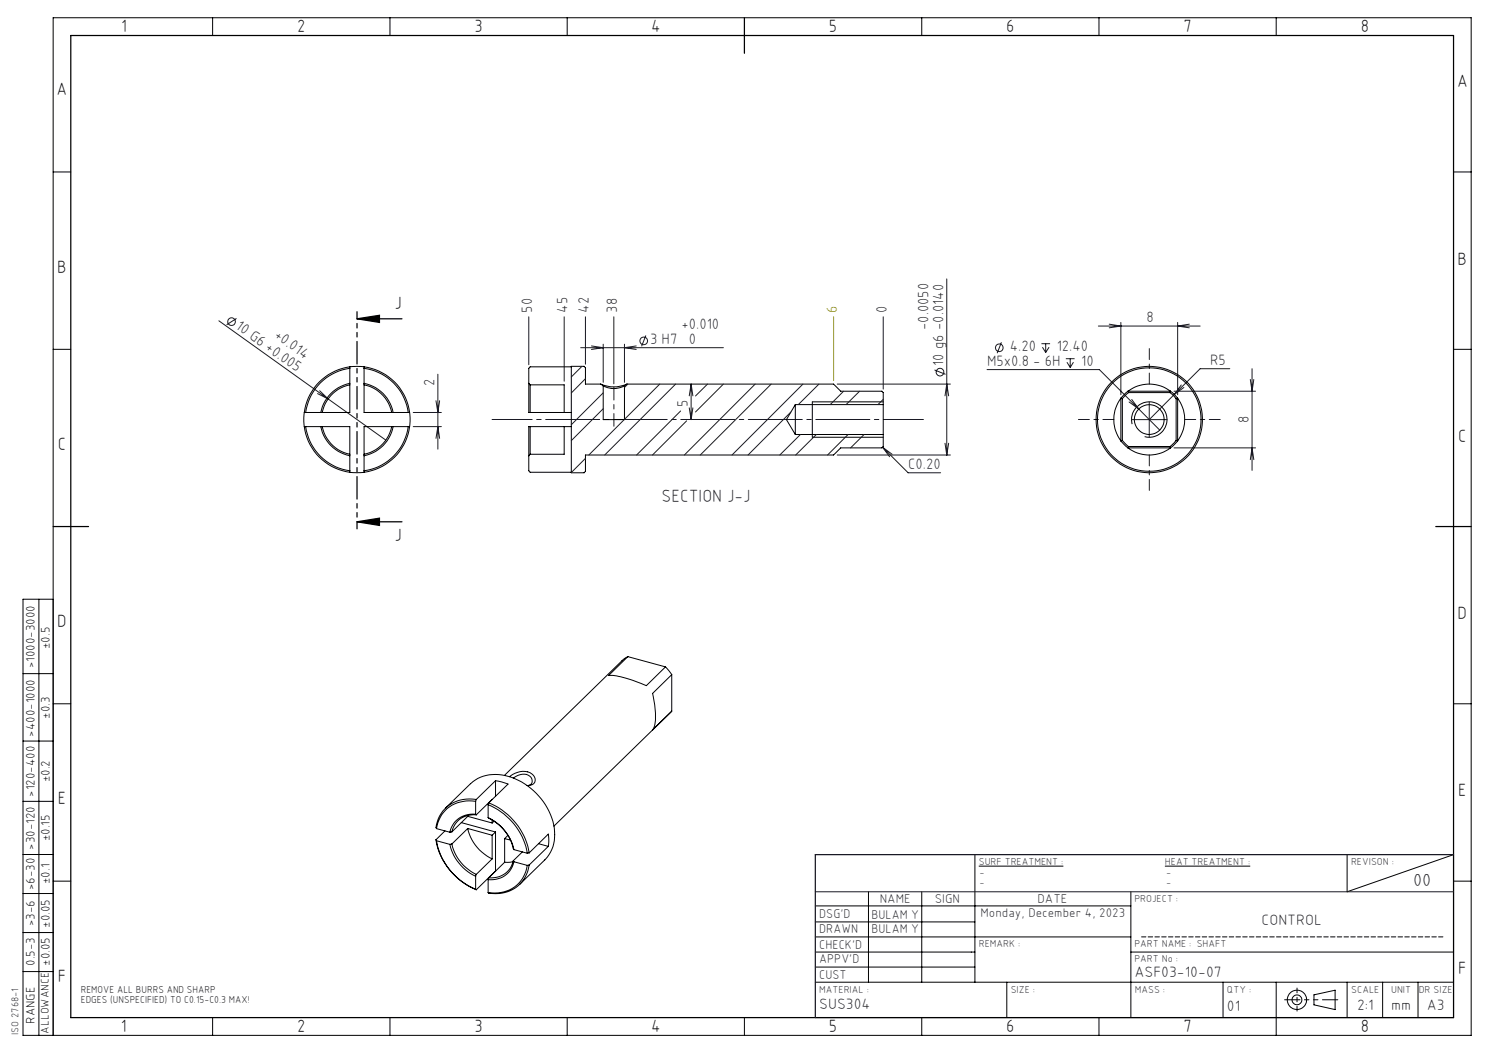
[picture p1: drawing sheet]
<svg xmlns="http://www.w3.org/2000/svg" width="420mm" height="297mm" viewBox="0 0 420 297" stroke-linecap="round" stroke-linejoin="round" font-family="sans-serif">
<g fill="none" stroke="#191924" stroke-width=".28">
<path d="M267.1 78.7v49.6M61.7 90.5l47.1 33.6M66.7 89.8l-2.8 1.8M149.2 89.4v13.5M159.1 89.4v18.1M163.8 98.1h40.2M165.1 89.4v13.3M166.8 97.6l3.3 .5-3.3 .5M170.1 97.1v10.7M173.1 89.4v18.9M176.1 97.1v10.7M179.5 97.6l-3.4 .5 3.4 .5"/>
<path d="M182.2 94.6l-1.2 3.1M249.1 89.4v20.3M282.5 96.6l-1.2 3M293.8 96.9h2.4M294 97.9l1 1.5M295 96.9v2.5M295.9 97.9l-.9 1.5M309.8 92h28.7M312.9 91.4l3.3 .6-3.3 .5M316.2 90.9v20.4M332.2 90.9v20.4M335.5 91.4l-3.3 .6 3.3 .5"/>
<path d="M90.2 110.2l2.4 2.3-3-1.5M116.6 116.3h7.9M123 113l.5 3.3 .5-3.3M123.5 105.5v21.2M164.1 103.3l-3 3M165.1 106.8l-4 4M170.1 110.8l-9 9M170.1 115.3l-9 9M176.1 118.4l-10 9.9M177.1 108.3l-1 1M186.1 108.3l-10 10M190.6 108.3l-20 20"/>
<path d="M192 115.9l-12.4 12.4M193.7 118.7l-9.7 9.6M194.4 115l.5 3.4M194.9 108.3v10.1M194.9 108.3l.5 3.4M194.9 108.3l-.5 3.4M195.4 115l-.5 3.4M199.6 108.3l-3.4 3.4M204 108.3l-7.8 7.9M213 108.3l-20 20M217.5 108.3l-20 20M223.1 116.2l-12.1 12.1"/>
<path d="M226.5 108.3l-20 20M231 108.3l-5.8 5.8M236.1 108.3h32M237.9 110.3l-3.7 3.8M242.5 110.3l-3.8 3.8M249.1 112.6l-1.5 1.5M263.6 104.3l3.1 1.3M266.6 111.7l.5-3.4 .5 3.4M278.4 104.2h31.7l11.1 11.2M300.6 101.2h2.5M301 102.2l.9 1.4M301.9 101.2v2.4"/>
<path d="M302.8 102.2l-.9 1.4M318.5 113.4l2.7 2M319.2 118.4h10M319.2 112.7l2 2.7M321.2 115.4l5.9 5.9M324.2 113.3v10M331.2 110.3h23M331.2 111.3l-7 7.1M333.2 108.6l-2 2.7M333.9 109.3l-2.7 2M346.9 104h-8.4l-7.3 7.3M352.7 107l.5 3.3 .5-3.3"/>
<path d="M353.2 104v28.7M116.6 120.3h7.9M123 123.6l.5-3.3 .5 3.3M165.1 129.3l-4 4M225.8 122.6l-5.8 5.7M230.3 122.6l-5.9 5.7M236.1 128.3h32M239.2 122.6l-5.8 5.7M243.7 122.6l-3.8 3.7M249 126.1l2.6 2M249 126.1l1.9 2.7M249 126.1l7.2 7.2h9.1"/>
<path d="M266.6 125l.5 3.3M267.6 125l-.5 3.3M331.2 126.3h23M352.7 129.6l.5-3.3 .5 3.3M230 251.5h180"/>
<circle cx="65.3" cy="90.7" r="1.07"/>
<circle cx="181.6" cy="96.1" r="1.08"/>
<circle cx="281.9" cy="98.1" r="1.08"/>
<circle cx="265.1" cy="105" r="1.08"/>
</g>
<g fill="none" stroke="#000" stroke-width=".28">
<path d="M60 5v5M110 5v5M160 5v5M260 5v5M310 5v5M360 5v5M15 48.5h5M410 48.5h5M15 98.5h5M410 98.5h5M85.8 116.3l-.1 1.5 .1 2.5M98.7 108.1a10.4 10.4 0 0 0-8.2 8.2"/>
<path d="M98.7 103.9a14.5 14.5 0 0 0-12.5 12.4M98.7 103.5a15 15 0 0 0-12.9 12.8M98.7 108.5a10 10 0 0 0-7.8 7.8M98.7 103.5l2-.2 2 .2M98.7 103.5v12.8h-12.9M102.7 108.1a10.3 10.3 0 0 1 8.2 8.2M102.7 103.9a14.5 14.5 0 0 1 12.4 12.4M102.7 108.5a10 10 0 0 1 7.8 7.8M102.7 103.5a15 15 0 0 1 12.8 12.8M102.7 103.5v12.8h12.8M115.5 116.3l.2 1.5-.2 2.5M149.2 108.1v8.2h11.9"/>
<path d="M149.2 108.1l.3 .4M149.5 108.5v7.8M149.5 108.5h9.6v7.8M161.1 103.5h-11.6l-.3 .4v4.2M169.4 108.3l.7 .5M169.4 108.3a9.2 9.2 0 0 0 7.4 0M169.4 108.3h-4.3v-4.6l-.4-.4h-3.6v30h3.6l.4-.4v-4.6h70l2-2h11.6l.4-.4v-3.3M170.1 108.8a6.2 6.2 0 0 0 6 0M170.1 108.8v9.6h6v-9.6M176.8 108.3l-.7 .5M176.8 108.3h58.3l2 2h11.6l.4 .4v3.4M224.3 114.1v8.5"/>
<path d="M224.3 114.1h24.8M224.3 114.1l-2.5 4.3 2.5 4.2M249.1 114.1v8.5M249.1 113.3h-20v10h20M316.2 112.3a10.1 10.1 0 0 0 0 12.1M316.2 112.3l.4 .2M316.2 112.3v12.1M316.6 112.5v11.7M318.2 110.3l-2 2M318.2 110.3a9.9 9.9 0 0 1 12 0M318.2 110.3h12M318.2 110.3l.1 .4"/>
<path d="M318.3 110.7l-1.7 1.8M318.3 110.7h11.7M319.3 119.6a5 5 0 0 1 4.4-6.3 5 5 0 0 1 5.4 5.5 5 5 0 0 1-6.2 4.4M330 110.7l1.8 1.8M330.2 110.3l2 2M330.2 110.3l-.2 .4M331.8 112.5v11.7M332.2 112.3a10.1 10.1 0 0 1 0 12.1M332.2 112.3v12.1M332.2 112.3l-.4 .2M85.8 120.3a15 15 0 0 0 12.9 12.9M85.8 120.3h12.9v12.9"/>
<path d="M86.2 120.3a14.5 14.5 0 0 0 12.5 12.5M90.5 120.3a10.4 10.4 0 0 0 8.2 8.2M90.9 120.3a10 10 0 0 0 7.8 7.8M98.7 133.2l2 .1 2-.1M110.5 120.3a10 10 0 0 1-7.8 7.8M110.9 120.3a10.3 10.3 0 0 1-8.2 8.2M115.1 120.3a14.5 14.5 0 0 1-12.4 12.5M115.5 120.3a15 15 0 0 1-12.8 12.9M115.5 120.3h-12.8v12.9M149.2 128.5v4.3l.3 .4h11.6M149.5 120.3v7.8M149.5 128.1l-.3 .4"/>
<path d="M159.1 120.3v7.8h-9.6M161.1 120.3h-11.9v8.2M224.3 122.6h24.8M316.2 124.4l2 1.9M316.6 124.2l1.7 1.7M316.6 124.2l-.4 .2M318.2 126.3a9.9 9.9 0 0 0 12 0M318.2 126.3h12M318.3 125.9h11.7M318.3 125.9l-.1 .4M330 125.9l.2 .4M331.8 124.2l-1.8 1.7"/>
<path d="M331.8 124.2l.4 .2M332.2 124.4l-2 1.9M11 169v123M15 169h-8.5v123h408.5v-287h-400v287M6.5 190h8.5M15 198.5h5M177.1 185.2l-1.4 .9-33.4 32.6M177.1 185.2l-5.4 5.3a27.7 27.7 0 0 1 10.6 2.9l5.4-5.3M177.1 185.2l10.6 2.9M187.7 188.1l1.8 2.2M189.5 190.3l-5.4 5.3 .7 4.8a8.9 8.9 0 0 1-.7 5.5M189.5 190.3v10.3"/>
<path d="M410 198.5h5M6.5 209h8.5M143.7 219.1a5.4 5.4 0 0 1 6.3-.8 1.74 1.74 0 0 1 .9 2.1 1.74 1.74 0 0 1-1.9 1.2h-.3M144.8 219.5a3.4 3.4 0 0 1 5.2 .2 1.32 1.32 0 0 1-1 1.9M189.5 200.6l-33.3 32.4M189.5 200.6l-.1 .1M6.5 226h8.5M123 236.9a18.6 18.6 0 0 0 11.3 14.1M123 236.9l.1 .2M123.1 237.1a18.4 18.4 0 0 0 11.1 13.7M123.1 233.7l3.8 1M123.1 237.1l3.8 1.1"/>
<path d="M125.5 234.3l-2.5 2.6M125.6 228l7.1-7a11.3 11.3 0 0 1 12.6-1.3 18.2 18.2 0 0 1 11.2 15.7 9.8 9.8 0 0 1-2.8 7.1l-7.1 6.9M126.9 238.2a13.3 13.3 0 0 0 7.3 9M127.5 238.1a12.5 12.5 0 0 0 6.8 8.5M127.5 234.6l-.6 .1M127.5 238.1l-.6 .1M130.1 232l9.7 2.7M131.9 233.7a12.5 12.5 0 0 0 6.9 8.5M131.9 230.3l-4.4 4.3M131.9 233.7l6.9 1.9M131.9 233.7l-4.4 4.4M131.9 230.3l6.9 1.8"/>
<path d="M132 230l-.1 .3M134.2 226a9.2 9.2 0 0 0-11.1 7.7M134.2 229.7a6.5 6.5 0 0 0-7.3 5M134.2 229.7l.1 .1M134.2 226v3.7M134.3 225.5a9.4 9.4 0 0 0-11.3 7.9l.1 .3M134.3 229.8a6.1 6.1 0 0 0-6.8 4.8M134.3 225.5l-.1 .5M137.7 227a18.2 18.2 0 0 1 11 13.7M137.7 227l.2-.6a18.8 18.8 0 0 1 11.4 14.2M137.7 230.6a13.2 13.2 0 0 1 7.3 9M137.7 230.6a13.7 13.7 0 0 1 7.3 9"/>
<path d="M137.7 227v3.6M138.8 225.5h.1M138.8 231.3v.8M138.8 235.6v6.6M139.3 231.6l-.5 .5M139.8 220.2l3.5 1-9 8.6M139.8 220.2l-5.5 5.3M139.8 220.2v4.4M139.8 234.7v11M139.8 234.7l-1 .9M142.3 236.5l1.7 .5M142.3 236.5v6.7"/>
<path d="M143.3 235.6l-1 .9M145 239.6l3.7 1.1M151.9 238l2.8 .7M154.7 238.7l.1-1.2-.1-2.2-5.4 5.3M154.7 238.7l-5.4 5.3M6.5 241h8.5M6.5 252h8.5M15 248.5h5M134.2 247.2v3.6M134.2 250.8l.1 .2M134.3 246.6l-.1 .6M137.7 248.1v3.7"/>
<path d="M137.9 247.6l-.2 .5M138.8 242.2l-4.5 4.4M139.8 245.7l-5.5 5.3M139.8 245.7h.1M142.3 243.2l-4.4 4.4M144.7 243l-2.4 .2M144.8 242.8a6.2 6.2 0 0 1-6.9 4.8M144.8 242.8l.2 .3M145 243.1a6.4 6.4 0 0 1-7.3 5M145 243.1l3.7 1M147.4 240.3l-2.6 2.5M148.7 244.1a9.2 9.2 0 0 1-11 7.7"/>
<path d="M149.3 244a9.2 9.2 0 0 1-11.6 7.8M149.3 240.6l-.6 .1M149.3 244l-.6 .1M230 255.5h89M245 251.5v25.5M260 251.5v25.5M275 241v36M276.1 244.3h23.8M319 251.5v35.5M328.6 244.3h24.1M380 241v10.5l30-10.5v46h-180M410 248.5h5"/>
<path d="M6.5 274h8.5M6.5 263h8.5M230 268.5h45M230 277h180M230 272.8h45M230 260h45M230 264.3h89M284 277v10M319 268.5h91M345 277v10M360 277v15M380 277v10"/>
<path d="M390 277v10M400 277v10M60 287v5M110 287v5M160 287v5M210 287v5M260 287v5M310 287v5M370.6 280.6l6-1.3v5.5l-6-1.4z"/>
<circle cx="324.2" cy="118.3" r="14.6"/>
<circle cx="324.2" cy="118.3" r="4.2"/>
<circle cx="324.2" cy="118.3" r="15"/>
<circle cx="365.8" cy="282" r="1.38"/>
<circle cx="365.8" cy="282" r="2.72"/>
</g>
<path d="M20 10h390v277h-390zM210 5v10M100.7 89.9l6.3-1v2zM100.7 89.9h12.7M15 148.5h10M100.7 147.2l6.3-1v2zM100.7 147.2h12.7M405 148.5h10" fill="none" stroke="#000" stroke-width=".35"/>
<path d="M100.7 87.9v61.3" fill="none" stroke="#000" stroke-width=".35" stroke-dasharray="6.3 1.3 1.3 1.3 1.3 1.3" stroke-dashoffset="4.3"/>
<path d="M173.2 109.2v11" fill="none" stroke="#191924" stroke-width=".28" stroke-dasharray="15.2 1.3 1.3 1.3" stroke-dashoffset="11.7"/>
<path d="M138.8 118.3h121.7" fill="none" stroke="#191924" stroke-width=".28" stroke-dasharray="15.2 1.3 1.3 1.3" stroke-dashoffset="3.9"/>
<path d="M365.9 278.7v6.5" fill="none" stroke="#000" stroke-width=".28" stroke-dasharray="15.2 1.3 1.3 1.3" stroke-dashoffset="13.9"/>
<path d="M407 264.3h-85" fill="none" stroke="#000" stroke-width=".28" stroke-dasharray="1.3 .6"/>
<path d="M377.4 282h-15.1" fill="none" stroke="#000" stroke-width=".28" stroke-dasharray="6.3 1.3 1.3 1.3 1.3 1.3" stroke-dashoffset="2"/>
<path d="M235.1 89.4v17.9" fill="none" stroke="#808000" stroke-width=".28"/>
<path d="M410 241h-180v46" fill="none" stroke="#191924" stroke-width=".35"/>
<path d="M314.2 118.3h-10M324.2 108.3v-10M334.2 118.3h10M324.2 128.3v10" fill="none" stroke="#191924" stroke-width=".28" stroke-dasharray="15.2 1.3 1.3 1.3" stroke-dashoffset="12.1"/>
<path d="M100.7 89.9l6.3-1v2zM100.7 147.2l6.3-1v2z" fill="#000"/>
<g font-size="5">
<text x="34.2" y="9.1">1</text>
<text x="83.8" y="9.1">2</text>
<text x="133.8" y="9.1">3</text>
<text x="183.7" y="9.1">4</text>
<text x="233.8" y="9.1">5</text>
<text x="283.8" y="9.1">6</text>
<text x="333.8" y="9.1">7</text>
<text x="383.8" y="9.1">8</text>
<text x="16" y="26.9">A</text>
<text x="411" y="24.6">A</text>
<text x="16.2" y="76.9">B</text>
<text x="411.2" y="74.6">B</text>
<text x="111.3" y="87.3">J</text>
<text x="411.3" y="124.6">C</text>
<text x="16.3" y="126.9">C</text>
<text x="111.3" y="152.5">J</text>
<text x="16.2" y="176.9">D</text>
<text x="411.2" y="174.6">D</text>
<text x="16.3" y="226.9">E</text>
<text x="411.3" y="224.6">E</text>
<text x="411.3" y="274.6">F</text>
<text x="16.3" y="276.9">F</text>
<text x="34.1" y="291.1">1</text>
<text x="83.8" y="291.1">2</text>
<text x="133.8" y="291.1">3</text>
<text x="183.7" y="291.2">4</text>
<text x="233.8" y="291.1">5</text>
<text x="283.8" y="291.1">6</text>
<text x="333.8" y="291.2">7</text>
<text x="383.8" y="291.2">8</text>
</g>
<text font-size="5" fill="#191924" x="186.6" y="141.5">SECTION J-J</text>
<text font-size="4.9" fill="#191924" x="398.6" y="249.9">00</text>
<g font-size="4.2" fill="#191924">
<text x="150.1" y="88.1" transform="rotate(-90 150.1 88.1)">50</text>
<text x="160.1" y="88.1" transform="rotate(-90 160.1 88.1)">45</text>
<text x="166.1" y="88.1" transform="rotate(-90 166.1 88.1)">42</text>
<text x="174.1" y="88.1" transform="rotate(-90 174.1 88.1)">38</text>
<text x="250.1" y="88.1" transform="rotate(-90 250.1 88.1)">0</text>
<text x="66.2" y="92.5" transform="rotate(36 66.2 92.5)">10 G6 +0.005</text>
<text x="77.1" y="95.1" transform="rotate(36 77.1 95.1)">+0.014</text>
<text x="192.2" y="92.8">+0.010</text>
<text x="261.9" y="93.1" transform="rotate(-90 261.9 93.1)">-0.0050</text>
<text x="323.4" y="91">8</text>
<text x="183.4" y="97.1">3 H7</text>
<text x="194.3" y="97.1">0</text>
<text x="284.8" y="99">4.20</text>
<text x="298.1" y="99">12.40</text>
<text x="266.1" y="103.2" transform="rotate(-90 266.1 103.2)">10 g6 -0.0140</text>
<text x="278.4" y="103.3">M5x0.8 - 6H</text>
<text x="305" y="103.3">10</text>
<text x="341.3" y="103">R5</text>
<text x="122.5" y="108.8" transform="rotate(-90 122.5 108.8)">2</text>
<text x="194" y="114.7" transform="rotate(-90 194 114.7)">5</text>
<text x="352.2" y="119.2" transform="rotate(-90 352.2 119.2)">8</text>
<text x="256.2" y="132.4">C0.20</text>
<text x="355.9" y="260.8">CONTROL</text>
<text x="320" y="275.6">ASF03-10-07</text>
<text x="231.1" y="284.6">SUS304</text>
<text x="346.1" y="285">01</text>
<text x="382.8" y="284.8">2:1</text>
<text x="392.4" y="284.8">mm</text>
<text x="402.5" y="284.8">A3</text>
</g>
<text font-size="4.2" fill="#808000" x="236.1" y="88.1" transform="rotate(-90 236.1 88.1)">6</text>
<g font-size="3.6" fill="#191924">
<text x="248.1" y="254.6">NAME</text>
<text x="263.7" y="254.6">SIGN</text>
<text x="292.6" y="254.6">DATE</text>
<text x="231.1" y="258.9">DSG'D</text>
<text x="231.1" y="263.3">DRAWN</text>
<text x="245.8" y="263.3">BULAM Y</text>
<text x="245.8" y="259.3">BULAM Y</text>
<text x="231.1" y="267.5">CHECK'D</text>
<text x="231.1" y="271.6">APPV'D</text>
<text x="231.1" y="276">CUST</text>
</g>
<g font-size="3.5">
<text x="14.1" y="183.1" transform="rotate(-90 14.1 183.1)">±0.5</text>
<text x="9.8" y="188.5" transform="rotate(-90 9.8 188.5)">&gt;1000-3000</text>
<text x="14.1" y="202.8" transform="rotate(-90 14.1 202.8)">±0.3</text>
<text x="9.8" y="207.8" transform="rotate(-90 9.8 207.8)">&gt;400-1000</text>
<text x="14.1" y="220.7" transform="rotate(-90 14.1 220.7)">±0.2</text>
<text x="9.8" y="224.7" transform="rotate(-90 9.8 224.7)">&gt;120-400</text>
<text x="9.8" y="239.7" transform="rotate(-90 9.8 239.7)">&gt;30-120</text>
<text x="14.1" y="237.3" transform="rotate(-90 14.1 237.3)">±0.15</text>
<text x="9.8" y="251" transform="rotate(-90 9.8 251)">&gt;6-30</text>
<text x="14.1" y="249.3" transform="rotate(-90 14.1 249.3)">±0.1</text>
<text x="9.8" y="261.3" transform="rotate(-90 9.8 261.3)">&gt;3-6</text>
<text x="14.1" y="261.7" transform="rotate(-90 14.1 261.7)">±0.05</text>
<text x="9.8" y="272.4" transform="rotate(-90 9.8 272.4)">0.5-3</text>
<text x="14.1" y="272.4" transform="rotate(-90 14.1 272.4)">±0.05</text>
<text x="9.8" y="288.7" transform="rotate(-90 9.8 288.7)">RANGE</text>
</g>
<text font-size="3.5" fill="#191924" x="276.6" y="258.5">Monday, December 4, 2023</text>
<text font-size="3.2" x="13.8" y="291.5" transform="rotate(-90 13.8 291.5)">ALLOWANCE</text>
<g font-size="2.8" fill="#191924">
<text x="276.1" y="244">SURF TREATMENT :</text>
<text x="328.6" y="244">HEAT TREATMENT :</text>
<text x="381.1" y="244">REVISON :</text>
<text x="276.3" y="250">-</text>
<text x="276.3" y="247">-</text>
<text x="329" y="250">-</text>
<text x="329" y="247">-</text>
<text x="320" y="254.4">PROJECT :</text>
<text x="276.1" y="267.2">REMARK :</text>
<text x="320" y="267.2">PART NAME : SHAFT</text>
<text x="320" y="271.4">PART No :</text>
<text x="231.1" y="279.9">MATERIAL :</text>
<text x="285.1" y="279.9">SIZE :</text>
<text x="320.1" y="279.9">MASS :</text>
<text x="346.1" y="279.9">QTY :</text>
<text x="381.1" y="279.9">SCALE</text>
<text x="392.4" y="279.9">UNIT</text>
<text x="400.2" y="279.9">DR SIZE</text>
<text x="5.3" y="291.9" transform="rotate(-90 5.3 291.9)">ISO 2768-1</text>
</g>
<g font-size="2.8">
<text x="22.8" y="280.1">REMOVE ALL BURRS AND SHARP</text>
<text x="22.8" y="283">EDGES (UNSPECIFIED) TO C0.15-C0.3 MAX!</text>
</g>
</svg>
